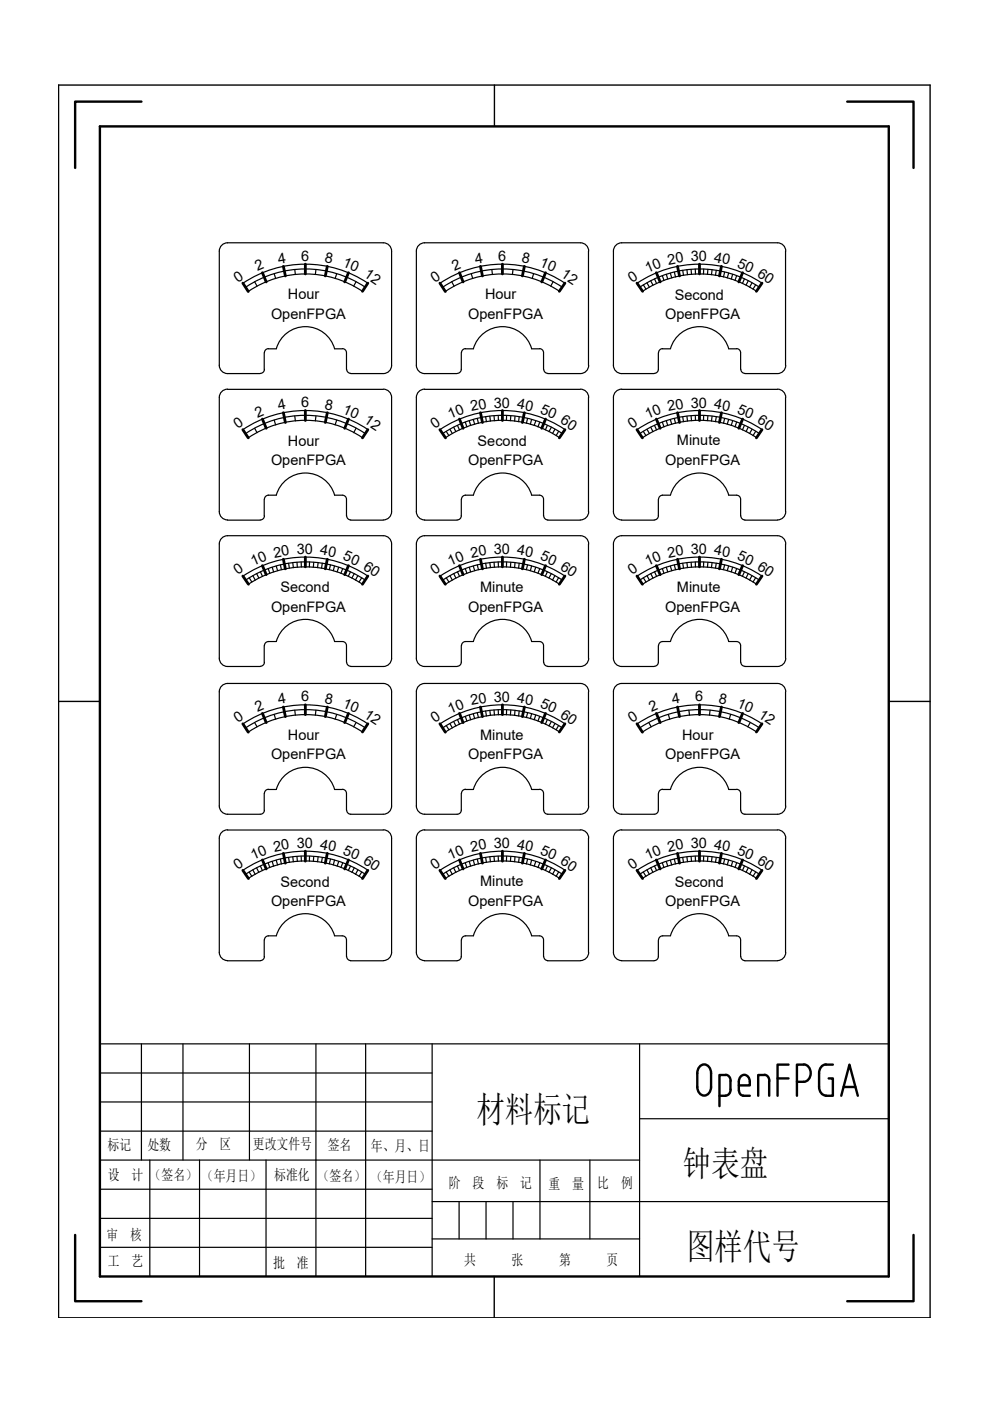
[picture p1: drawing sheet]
<svg xmlns="http://www.w3.org/2000/svg" width="210mm" height="297mm" viewBox="0 0 210 297" stroke-linecap="round" stroke-linejoin="round" font-family="sans-serif">
<!-- layer: 0 -->
<g fill="none" stroke="#000" stroke-width=".25">
<path d="M46.5 53.2a1.76 1.76 0 0 1 1.7-1.7h33.1a1.76 1.76 0 0 1 1.7 1.7M46.5 53.3v24.2M54 59.7l.5 1M58.1 58l.3 1M62.5 57.2l.1 1M64.7 56v2.1M67 57.2l-.1 1M71.4 58l-.4 1.1M75.5 59.7l-.5 1M83 53.3v24.2M88.3 53.3v24.2M90 51.5h33"/>
<path d="M90 51.5a1.76 1.76 0 0 0-1.7 1.7M95.8 59.7l.5 1M99.9 58l.3 1M104.3 57.2l.1 1M106.5 56v2.1M108.8 57.2l-.2 1M113.1 58l-.3 1.1M117.3 59.7l-.5 1M123.1 51.5a1.76 1.76 0 0 1 1.7 1.7M124.8 53.3v24.2M130.1 53.3v24.2M131.8 51.5h33"/>
<path d="M131.8 51.5a1.76 1.76 0 0 0-1.7 1.7M137.2 60l.5 .9M138 59.6l.4 .9M138.8 59.1l.4 1M140.4 58.5l.4 .9M141.3 58.2l.3 1M142.1 57.9l.3 1M143 57.7l.2 1M144.8 57.3l.1 1.1M145.6 57.2l.2 1.1M146.5 57.1l.1 1.1M147.4 57.1l.1 1"/>
<path d="M148.3 56v2.1M149.2 57.1v1M150.1 57.1l-.1 1.1M151 57.2l-.2 1.1M151.9 57.3l-.2 1.1M153.6 57.7l-.2 1M154.5 57.9l-.3 1M155.3 58.2l-.3 1M156.2 58.5l-.4 .9M157.8 59.1l-.4 1M158.6 59.6l-.4 .9M159.4 60l-.5 .9"/>
<path d="M164.8 51.5a1.76 1.76 0 0 1 1.8 1.7M166.6 53.3v24.2M46.5 77.4a1.76 1.76 0 0 0 1.8 1.8h6.9M51.5 60l1.2 1.8a21.7 21.7 0 0 1 24.1 0M51.5 60a23.7 23.7 0 0 1 26.5 0M56 74.8v3.5M56.1 78.3a.87 .87 0 0 1-.9 .9M56.9 74h1.7M56.9 73.9a.87 .87 0 0 0-.8 .9M58.6 73.9a6.4 6.4 0 0 1 6.2-4.6 6.4 6.4 0 0 1 6.1 4.6l1.7 .1M72.6 73.9a.87 .87 0 0 1 .9 .9v3.5M73.5 78.3a.87 .87 0 0 0 .9 .9"/>
<path d="M77.4 60.9a22.7 22.7 0 0 0-25.3 0M83 77.4a1.76 1.76 0 0 1-1.7 1.8h-6.9M88.3 77.4a1.76 1.76 0 0 0 1.7 1.8M90 79.2h6.9M93.3 60l1.1 1.8a21.7 21.7 0 0 1 24.2 0M93.3 60a23.7 23.7 0 0 1 26.5 0M97.8 78.3a.87 .87 0 0 1-.9 .9M97.8 74.8v3.5M98.7 73.9a.87 .87 0 0 0-.9 .9M112.7 74h1.7M112.7 73.9a6.4 6.4 0 0 0-6.2-4.6 6.4 6.4 0 0 0-6.1 4.6l-1.7 .1M114.4 73.9a.87 .87 0 0 1 .8 .9v3.5"/>
<path d="M115.3 78.3a.87 .87 0 0 0 .9 .9M116.1 79.2h6.9M119.2 60.9a22.7 22.7 0 0 0-25.3 0M124.8 77.4a1.76 1.76 0 0 1-1.7 1.8M130.1 77.4a1.76 1.76 0 0 0 1.7 1.8M131.8 79.2h6.9M135.1 60a23.7 23.7 0 0 1 26.5 0M135.7 60.9a22.7 22.7 0 0 1 25.3 0M136.3 61.8a21.7 21.7 0 0 1 24.1 0M136.4 60.4l.6 .9M139.6 78.3a.87 .87 0 0 1-.9 .9M139.6 74.8v3.5"/>
<path d="M140.5 74h1.6M140.5 73.9a.87 .87 0 0 0-.9 .9M142.2 73.9a6.4 6.4 0 0 1 6.1-4.6 6.4 6.4 0 0 1 6.2 4.6l1.6 .1M156.2 73.9a.87 .87 0 0 1 .8 .9v3.5M157.1 78.3a.87 .87 0 0 0 .8 .9M157.9 79.2h6.9M160.2 60.4l-.5 .9M166.6 77.4a1.76 1.76 0 0 1-1.8 1.8M51.5 91.1l1.2 1.7a21.7 21.7 0 0 1 24.1 0M51.5 91.1a23.7 23.7 0 0 1 26.5 0M54 90.8l.5 .9M58.1 89.1l.3 1"/>
<path d="M62.5 88.2l.1 1M64.7 87v2.2M67 88.2l-.1 1M71.4 89.1l-.4 1M75.5 90.8l-.5 .9M77.4 91.9a22.7 22.7 0 0 0-25.3 0M90 82.6h33M90 82.5a1.76 1.76 0 0 0-1.7 1.8v24.2a1.76 1.76 0 0 0 1.7 1.7M93.3 91.1a23.7 23.7 0 0 1 26.5 0M93.9 91.9a22.7 22.7 0 0 1 25.3 0M94.5 92.8a21.7 21.7 0 0 1 24.1 0M94.6 91.5l.6 .9"/>
<path d="M95.4 91l.5 .9M96.2 90.6l.5 .9M97 90.2l.4 .9M98.7 89.5l.3 1M99.5 89.2l.3 1M100.3 88.9l.3 1.1M101.2 88.7l.2 1M103 88.4l.1 1M103.9 88.3l.1 1M104.7 88.2l.1 1M105.6 88.1l.1 1.1M106.5 87v2.2"/>
<path d="M107.4 88.1v1.1M108.3 88.2l-.1 1M109.2 88.3l-.1 1M110.1 88.4l-.1 1M111.9 88.7l-.3 1M112.7 88.9l-.2 1.1M113.6 89.2l-.3 1M114.4 89.5l-.3 1M116 90.2l-.4 .9M116.9 90.6l-.5 .9M117.7 91l-.5 .9M118.4 91.5l-.5 .9"/>
<path d="M123.1 82.5a1.76 1.76 0 0 1 1.7 1.8M124.8 84.3v24.2M131.8 82.6h33M131.8 82.5a1.76 1.76 0 0 0-1.7 1.8v24.2a1.76 1.76 0 0 0 1.7 1.7M135.1 91.1l1.1 1.7a21.7 21.7 0 0 1 24.2 0M135.1 91.1a23.7 23.7 0 0 1 26.5 0M136.4 91.5l.6 .9M137.2 91l.5 .9M138 90.6l.4 .9M138.8 90.2l.4 .9M140.4 89.5l.4 1M141.3 89.2l.3 1"/>
<path d="M142.1 88.9l.3 1.1M143 88.7l.2 1M144.8 88.4l.1 1M145.6 88.3l.2 1M146.5 88.2l.1 1M147.4 88.1l.1 1.1M148.3 87v2.2M149.2 88.1v1.1M150.1 88.2l-.1 1M151 88.3l-.2 1M151.9 88.4l-.2 1M153.6 88.7l-.2 1"/>
<path d="M154.5 88.9l-.3 1.1M155.3 89.2l-.3 1M156.2 89.5l-.4 1M157.8 90.2l-.4 .9M158.6 90.6l-.4 .9M159.4 91l-.5 .9M160.2 91.5l-.5 .9M161 91.9a22.7 22.7 0 0 0-25.3 0M164.8 82.5a1.76 1.76 0 0 1 1.8 1.8M166.6 84.3v24.2M56 105.9v3.5M56.1 109.4a.94 .94 0 0 1-.9 .9l-6.9-.1a1.76 1.76 0 0 1-1.8-1.7v-24.2a1.69 1.69 0 0 1 1.7-1.7l33.1-.1a1.76 1.76 0 0 1 1.7 1.8v24.2a1.83 1.83 0 0 1-1.7 1.8l-6.9-.1a.87 .87 0 0 1-.9-.8"/>
<path d="M58.6 105a6.4 6.4 0 0 1 6.2-4.7 6.4 6.4 0 0 1 6.1 4.7M58.6 105h-1.7a.87 .87 0 0 0-.8 .9M59.5 119.8l.2 1M61.2 119.4l.2 1M62.1 119.3l.1 1.1M63 119.2v1.1M63.9 119.2v1M64.7 118.1v2.1M65.6 119.2v1M66.5 119.2l-.1 1.1M67.5 119.3l-.2 1.1M68.3 119.4l-.1 1"/>
<path d="M70.1 119.8l-.3 1M70.9 105h1.7M72.6 105a.87 .87 0 0 1 .9 .9v3.5M90 113.6h33M90 110.3h6.9M90 113.6a1.76 1.76 0 0 0-1.7 1.7v24.3a1.76 1.76 0 0 0 1.7 1.7M97.8 109.4a.87 .87 0 0 1-.9 .8M97.8 105.9v3.5M100.4 105a6.4 6.4 0 0 1 6.1-4.7 6.4 6.4 0 0 1 6.2 4.7M100.4 105h-1.7a.87 .87 0 0 0-.9 .9M101.2 119.8l.2 1M103 119.4l.1 1"/>
<path d="M103.9 119.3l.1 1.1M104.7 119.2l.1 1.1M105.6 119.2l.1 1M106.5 118.1v2.1M107.4 119.2v1M108.3 119.2l-.1 1.1M109.2 119.3l-.1 1.1M110.1 119.4l-.1 1M111.9 119.8l-.3 1M112.7 105h1.7M114.4 105a.87 .87 0 0 1 .8 .9v3.5M115.3 109.4a.87 .87 0 0 0 .9 .8l6.8 .1"/>
<path d="M123.1 113.6a1.76 1.76 0 0 1 1.7 1.7M124.8 115.4v24.2M124.8 108.5a1.76 1.76 0 0 1-1.7 1.7M131.8 113.6h33M131.8 113.6a1.76 1.76 0 0 0-1.7 1.7v24.3a1.76 1.76 0 0 0 1.7 1.7M139.6 109.4a.87 .87 0 0 1-.9 .8l-6.9 .1M139.6 105.9v3.5M140.5 105h1.6M140.5 105a.87 .87 0 0 0-.9 .9M142.2 105a6.4 6.4 0 0 1 6.1-4.7 6.4 6.4 0 0 1 6.2 4.7M143 119.8l.2 1M144.8 119.4l.1 1"/>
<path d="M145.6 119.3l.2 1.1M146.5 119.2l.1 1.1M147.4 119.2l.1 1M148.3 118.1v2.1M149.2 119.2v1M150.1 119.2l-.1 1.1M151 119.3l-.2 1.1M151.9 119.4l-.2 1M153.6 119.8l-.2 1M154.5 105h1.7a.87 .87 0 0 1 .8 .9v3.5M157.1 109.4a.87 .87 0 0 0 .8 .8M157.9 110.3h6.9"/>
<path d="M164.8 113.6a1.76 1.76 0 0 1 1.8 1.7M166.6 115.4v24.2M166.6 108.5a1.76 1.76 0 0 1-1.8 1.7M51.5 122.1a23.7 23.7 0 0 1 26.5 0M52.1 123a22.7 22.7 0 0 1 25.3 0M52.7 123.9a21.7 21.7 0 0 1 24.1 0M52.8 122.5l.6 .9M53.6 122l.5 1M54.4 121.6l.5 1M55.2 121.2l.4 1M56 136.9v3.5M56.9 120.6l.3 .9"/>
<path d="M57.7 120.3l.3 .9M58.6 120l.3 1M58.6 136a6.4 6.4 0 0 1 6.2-4.7 6.4 6.4 0 0 1 6.1 4.7h1.7M58.6 136h-1.7a.87 .87 0 0 0-.8 .9M70.9 120l-.2 1M71.8 120.3l-.3 .9M72.6 136a.87 .87 0 0 1 .9 .9M72.7 120.6l-.4 .9M73.5 136.9v3.5M74.3 121.2l-.5 1M75.1 121.6l-.5 1M75.9 122l-.5 1"/>
<path d="M76.7 122.5l-.6 .9M94.6 122.5l.6 .9M95.4 122l.5 1M96.2 121.6l.5 1M97 121.2l.4 1M97.8 136.9v3.5a.87 .87 0 0 1-.9 .9M98.7 120.6l.3 .9M99.5 120.3l.3 .9M100.3 120l.3 1M112.7 136h1.7M112.7 120l-.2 1M112.7 136a6.4 6.4 0 0 0-6.2-4.7 6.4 6.4 0 0 0-6.1 4.7h-1.7a.87 .87 0 0 0-.9 .9"/>
<path d="M113.6 120.3l-.3 .9M114.4 136a.87 .87 0 0 1 .8 .9M114.4 120.6l-.3 .9M115.2 136.9v3.5M116 121.2l-.4 1M116.9 121.6l-.5 1M117.7 122l-.5 1M118.4 122.5l-.5 .9M119.2 123a22.7 22.7 0 0 0-25.3 0M119.8 122.1a23.8 23.8 0 0 0-26.5 0l1.1 1.8a21.7 21.7 0 0 1 24.2 0M124.8 139.6a1.76 1.76 0 0 1-1.7 1.7M135.1 122.1l1.1 1.8a21.7 21.7 0 0 1 24.2 0"/>
<path d="M135.1 122.1a23.7 23.7 0 0 1 26.5 0M136.4 122.5l.6 .9M137.2 122l.5 1M138 121.6l.4 1M138.8 121.2l.4 1M139.6 136.9v3.5a.87 .87 0 0 1-.9 .9M140.4 120.6l.4 .9M140.5 136h1.6M140.5 136a.87 .87 0 0 0-.9 .9M141.3 120.3l.3 .9M142.1 120l.3 1M142.2 136a6.4 6.4 0 0 1 6.1-4.7 6.4 6.4 0 0 1 6.2 4.7h1.6a.87 .87 0 0 1 .9 .9"/>
<path d="M154.5 120l-.3 1M155.3 120.3l-.3 .9M156.2 120.6l-.4 .9M157 136.9v3.5M157.8 121.2l-.4 1M158.6 121.6l-.4 1M159.4 122l-.5 1M160.2 122.5l-.5 .9M161 123a22.7 22.7 0 0 0-25.3 0M166.6 139.6a1.76 1.76 0 0 1-1.8 1.7M51.5 153.5l1.2 1.7a21.7 21.7 0 0 1 24.1 0M51.5 153.5a23.7 23.7 0 0 1 26.5 0"/>
<path d="M54 153.2l.5 .9M55.2 141.3h-6.9a1.76 1.76 0 0 1-1.8-1.7v-24.3a1.76 1.76 0 0 1 1.7-1.7h33.1a1.76 1.76 0 0 1 1.7 1.8v24.2a1.76 1.76 0 0 1-1.7 1.7h-6.9M56.1 140.4a.87 .87 0 0 1-.9 .9M58.1 151.5l.3 1M62.5 150.6l.1 1M64.7 149.4v2.1M67 150.6l-.1 1M71.4 151.5l-.4 1M73.5 140.4a.87 .87 0 0 0 .9 .9M75.5 153.2l-.5 .9M77.4 154.3a22.7 22.7 0 0 0-25.3 0M90 144.9h33"/>
<path d="M90 141.3h6.9M90 144.9a1.76 1.76 0 0 0-1.7 1.8v24.2a1.76 1.76 0 0 0 1.7 1.7M94.6 153.8l.6 .9M95.4 153.4l.5 .9M96.2 153l.5 .9M97 152.6l.4 .9M98.7 151.9l.3 1M99.5 151.6l.3 1M100.3 151.3l.3 1.1M101.2 151.1l.2 1M103 150.7l.1 1.1M103.9 150.6l.1 1.1"/>
<path d="M104.7 150.5l.1 1.1M105.6 150.5l.1 1.1M106.5 149.4v2.1M107.4 150.5v1.1M108.3 150.5l-.1 1.1M109.2 150.6l-.1 1.1M110.1 150.7l-.1 1.1M111.9 151.1l-.3 1M112.7 151.3l-.2 1.1M113.6 151.6l-.3 1M114.4 151.9l-.3 1M115.3 140.4a.87 .87 0 0 0 .9 .9"/>
<path d="M116 152.6l-.4 .9M116.1 141.3h6.9M116.9 153l-.5 .9M117.7 153.4l-.5 .9M118.4 153.8l-.5 .9M119.2 154.3a22.7 22.7 0 0 0-25.3 0M119.8 153.5a23.8 23.8 0 0 0-26.5 0l1.1 1.7a21.7 21.7 0 0 1 24.2 0M123.1 144.9a1.76 1.76 0 0 1 1.7 1.8M124.8 146.7v24.2M131.8 144.9h33M131.8 141.3h6.9M131.8 144.9a1.76 1.76 0 0 0-1.7 1.8v24.2a1.76 1.76 0 0 0 1.7 1.7"/>
<path d="M135.1 153.5l1.1 1.7a21.7 21.7 0 0 1 24.2 0M135.1 153.5a23.7 23.7 0 0 1 26.5 0M137.6 153.2l.5 .9M141.7 151.5l.3 1M146.1 150.6l.1 1M148.3 149.4v2.1M150.6 150.6l-.2 1M154.9 151.5l-.3 1M157.1 140.4a.87 .87 0 0 0 .8 .9M157.9 141.3h6.9M159.1 153.2l-.5 .9M161 154.3a22.7 22.7 0 0 0-25.3 0"/>
<path d="M164.8 144.9a1.76 1.76 0 0 1 1.8 1.8M166.6 146.7v24.2M46.5 177.7v24.2M48.2 176h33.1M48.3 175.9a1.76 1.76 0 0 0-1.8 1.8M56 168.2v3.6M56.1 171.8a.87 .87 0 0 1-.9 .8h-6.9a1.76 1.76 0 0 1-1.8-1.7v-24.2a1.76 1.76 0 0 1 1.7-1.8h33.1a1.76 1.76 0 0 1 1.7 1.8v24.2a1.76 1.76 0 0 1-1.7 1.7h-6.9a.87 .87 0 0 1-.9-.8M56.9 167.4h1.7M56.9 167.3a.87 .87 0 0 0-.8 .9M58.6 167.4a6.4 6.4 0 0 1 6.2-4.7 6.4 6.4 0 0 1 6.1 4.7M70.9 167.4h1.7M72.6 167.3a.87 .87 0 0 1 .9 .9"/>
<path d="M73.5 168.2v3.6M81.3 175.9a1.76 1.76 0 0 1 1.7 1.8M83 177.7v24.2M88.3 177.7v24.2M90 176h33M90 172.6h6.9M90 175.9a1.76 1.76 0 0 0-1.7 1.8M97.8 168.2v3.6a.87 .87 0 0 1-.9 .8M98.7 167.4h1.7M98.7 167.3a.87 .87 0 0 0-.9 .9M100.4 167.4a6.4 6.4 0 0 1 6.1-4.7 6.4 6.4 0 0 1 6.2 4.7M112.7 167.4h1.7"/>
<path d="M114.4 167.3a.87 .87 0 0 1 .8 .9M115.2 168.2v3.6M115.3 171.8a.87 .87 0 0 0 .9 .8h6.8M123.1 175.9a1.76 1.76 0 0 1 1.7 1.8M124.8 177.7v24.2M124.8 170.9a1.76 1.76 0 0 1-1.7 1.7M130.1 177.7v24.2M131.8 176h33M131.8 175.9a1.76 1.76 0 0 0-1.7 1.8M139.6 168.2v3.6a.87 .87 0 0 1-.9 .8h-6.9M140.5 167.4h1.6M140.5 167.3a.87 .87 0 0 0-.9 .9"/>
<path d="M142.2 167.4a6.4 6.4 0 0 1 6.1-4.7 6.4 6.4 0 0 1 6.2 4.7M154.5 167.4h1.6M156.2 167.3a.87 .87 0 0 1 .8 .9M157 168.2v3.6M157.1 171.8a.87 .87 0 0 0 .8 .8M157.9 172.6h6.9M164.8 175.9a1.76 1.76 0 0 1 1.8 1.8M166.6 177.7v24.2M166.6 170.9a1.76 1.76 0 0 1-1.8 1.7M51.5 184.5a23.7 23.7 0 0 1 26.5 0M52.1 185.3a22.7 22.7 0 0 1 25.3 0M52.7 186.2a21.7 21.7 0 0 1 24.1 0"/>
<path d="M52.8 184.9l.6 .9M53.6 184.4l.5 1M54.4 184l.5 1M55.2 183.6l.4 1M56 199.3v3.5M56.9 183l.3 .9M57.7 182.7l.3 .9M58.6 182.4l.3 1M58.6 198.4a6.4 6.4 0 0 1 6.2-4.7 6.4 6.4 0 0 1 6.1 4.7h1.7M58.6 198.4h-1.7a.87 .87 0 0 0-.8 .9M59.5 182.2l.2 1M61.2 181.8l.2 1"/>
<path d="M62.1 181.7l.1 1M63 181.6v1M63.9 181.6v1M64.7 180.5v2.1M65.6 181.6v1M66.5 181.6l-.1 1M67.5 181.7l-.2 1M68.3 181.8l-.1 1M70.1 182.2l-.3 1M70.9 182.4l-.2 1M71.8 182.7l-.3 .9M72.6 198.4a.87 .87 0 0 1 .9 .9v3.5"/>
<path d="M72.7 183l-.4 .9M74.3 183.6l-.5 1M75.1 184l-.5 1M75.9 184.4l-.5 1M76.7 184.9l-.6 .9M94.6 184.9l.6 .9M95.4 184.4l.5 1M96.2 184l.5 1M97 183.6l.4 1M97.8 199.3v3.5a.87 .87 0 0 1-.9 .9M98.7 183l.3 .9M99.5 182.7l.3 .9"/>
<path d="M100.3 182.4l.3 1M101.2 182.2l.2 1M103 181.8l.1 1M103.9 181.7l.1 1M104.7 181.6l.1 1M105.6 181.6l.1 1M106.5 180.5v2.1M107.4 181.6v1M108.3 181.6l-.1 1M109.2 181.7l-.1 1M110.1 181.8l-.1 1M111.9 182.2l-.3 1"/>
<path d="M112.7 198.4h1.7M112.7 182.4l-.2 1M112.7 198.4a6.4 6.4 0 0 0-6.2-4.7 6.4 6.4 0 0 0-6.1 4.7h-1.7a.87 .87 0 0 0-.9 .9M113.6 182.7l-.3 .9M114.4 198.4a.87 .87 0 0 1 .8 .9v3.5M114.4 183l-.3 .9M116 183.6l-.4 1M116.9 184l-.5 1M117.7 184.4l-.5 1M118.4 184.9l-.5 .9M119.2 185.3a22.7 22.7 0 0 0-25.3 .1M119.8 184.5a23.7 23.7 0 0 0-26.5 0l1.1 1.7a21.7 21.7 0 0 1 24.2 0"/>
<path d="M135.1 184.5a23.7 23.7 0 0 1 26.5 0M135.7 185.3a22.7 22.7 0 0 1 25.3 0M136.3 186.2a21.7 21.7 0 0 1 24.1 0M136.4 184.9l.6 .9M137.2 184.4l.5 1M138 184l.4 1M138.8 183.6l.4 1M139.6 199.3v3.5a.87 .87 0 0 1-.9 .9M140.4 183l.4 .9M140.5 198.4h1.6M140.5 198.4a.87 .87 0 0 0-.9 .9M141.3 182.7l.3 .9"/>
<path d="M142.1 182.4l.3 1M142.2 198.4a6.4 6.4 0 0 1 6.1-4.7 6.4 6.4 0 0 1 6.2 4.7h1.6a.87 .87 0 0 1 .9 .9v3.5M143 182.2l.2 1M144.8 181.8l.1 1M145.6 181.7l.2 1M146.5 181.6l.1 1M147.4 181.6l.1 1M148.3 180.5v2.1M149.2 181.6v1M150.1 181.6l-.1 1M151 181.7l-.2 1M151.9 181.8l-.2 1"/>
<path d="M153.6 182.2l-.2 1M154.5 182.4l-.3 1M155.3 182.7l-.3 .9M156.2 183l-.4 .9M157.8 183.6l-.4 1M158.6 184l-.4 1M159.4 184.4l-.5 1M160.2 184.9l-.5 .9M46.5 201.9a1.76 1.76 0 0 0 1.8 1.8M48.2 203.7h7M56.1 202.8a.87 .87 0 0 1-.9 .9M73.5 202.8a.87 .87 0 0 0 .9 .9"/>
<path d="M74.4 203.7h6.9M83 201.9a1.76 1.76 0 0 1-1.7 1.8M88.3 201.9a1.76 1.76 0 0 0 1.7 1.8M90 203.7h6.9M115.3 202.8a.87 .87 0 0 0 .9 .9M116.1 203.7h6.9M124.8 201.9a1.76 1.76 0 0 1-1.7 1.8M130.1 201.9a1.76 1.76 0 0 0 1.7 1.8M131.8 203.7h6.9M157.1 202.8a.87 .87 0 0 0 .8 .9M157.9 203.7h6.9M166.6 201.9a1.76 1.76 0 0 1-1.8 1.8"/>
<path d="M21.2 227.5h70.4M21.2 233.6h70.4M21.2 239.8h70.4M30 221.3v24.7M38.8 221.3v24.7M52.9 221.3v24.7M67 221.3v49.3M77.5 221.3v49.3M91.6 221.3v49.3M135.6 221.3v49.3M135.6 237.2h52.8M188.4 221.3h-167.2v49.3"/>
<path d="M21.2 246h114.4M21.2 252.1h70.4M21.2 258.3h70.4M31.8 246v24.6M42.3 246v24.6M56.4 246v24.6M91.6 254.8h96.8M97.3 254.8v7.9M103.1 254.8v7.9M108.8 254.8v7.9M114.5 246v16.7M125.1 246v16.7"/>
<path d="M21.2 264.5h70.4M91.6 262.7h44"/>
</g>
<g fill="none" stroke="#000" stroke-width=".59">
<path d="M55.6 57.8l.8 2M60.1 56.5l.4 2M64.7 56v2.1M69.4 56.5l-.4 2M73.9 57.8l-.8 2M97.4 57.8l.8 2M101.9 56.5l.4 2M106.5 56v2.1M111.2 56.5l-.4 2M115.7 57.8l-.8 2M139.2 57.8l.8 2M143.7 56.5l.4 2"/>
<path d="M148.3 56v2.1M153 56.5l-.5 2M157.5 57.8l-.9 2M51.5 60l1.1 1.8M78 60l-1.2 1.8M93.3 60l1.1 1.8M119.8 60l-1.2 1.8M135.1 60l1.1 1.8M161.6 60l-1.2 1.8M51.5 91.1l1.1 1.7M55.6 88.9l.8 1.9M60.1 87.5l.4 2.1"/>
<path d="M64.7 87v2.2M69.4 87.5l-.4 2.1M73.9 88.9l-.8 1.9M78 91.1l-1.2 1.7M93.3 91.1l1.2 1.7M97.4 88.9l.8 1.9M101.9 87.5l.4 2.1M106.5 87v2.2M111.2 87.5l-.4 2.1M115.7 88.9l-.8 1.9M119.8 91.1l-1.2 1.7M135.1 91.1l1.1 1.7"/>
<path d="M139.2 88.9l.8 1.9M143.7 87.5l.4 2.1M148.3 87v2.2M153 87.5l-.5 2.1M157.5 88.9l-.9 1.9M161.6 91.1l-1.2 1.7M55.6 119.9l.8 1.9M60.1 118.6l.4 2M64.7 118.1v2.1M69.4 118.6l-.4 2M73.9 119.9l-.8 1.9M97.4 119.9l.8 1.9"/>
<path d="M101.9 118.6l.4 2M106.5 118.1v2.1M111.2 118.6l-.4 2M115.7 119.9l-.8 1.9M139.2 119.9l.8 1.9M143.7 118.6l.4 2M148.3 118.1v2.1M153 118.6l-.5 2M157.5 119.9l-.9 1.9M51.5 122.1l1.2 1.8M78 122.1l-1.2 1.8M93.3 122.1l1.1 1.8"/>
<path d="M119.8 122.1l-1.2 1.8M135.1 122.1l1.1 1.8M161.6 122.1l-1.2 1.8M51.5 153.5l1.1 1.7M55.6 151.3l.8 1.9M60.1 149.9l.4 2M64.7 149.4v2.1M69.4 149.9l-.4 2M73.9 151.3l-.8 1.9M78 153.5l-1.2 1.7M93.3 153.5l1.1 1.7M97.4 151.3l.8 1.9"/>
<path d="M101.9 149.9l.4 2M106.5 149.4v2.1M111.2 149.9l-.4 2M115.7 151.3l-.8 1.9M119.8 153.5l-1.2 1.7M135.1 153.5l1.1 1.7M139.2 151.3l.8 1.9M143.7 149.9l.4 2M148.3 149.4v2.1M153 149.9l-.5 2M157.5 151.3l-.9 1.9M161.6 153.5l-1.2 1.7"/>
<path d="M51.5 184.5l1.2 1.8M55.6 182.3l.8 1.9M60.1 180.9l.4 2.1M64.7 180.5v2.1M69.4 180.9l-.4 2.1M73.9 182.3l-.8 1.9M78 184.5l-1.2 1.8M93.3 184.5l1.1 1.8M97.4 182.3l.8 1.9M101.9 180.9l.4 2.1M106.5 180.5v2.1M111.2 180.9l-.4 2.1"/>
<path d="M115.7 182.3l-.8 1.9M119.8 184.5l-1.2 1.8M135.1 184.5l1.1 1.8M139.2 182.3l.8 1.9M143.7 180.9l.4 2.1M148.3 180.5v2.1M153 180.9l-.5 2.1M157.5 182.3l-.9 1.9M161.6 184.5l-1.2 1.8"/>
</g>
<path d="M12.4 18h184.8v261.4h-184.8zM104.8 18v8.8M12.4 148.7h8.8M188.4 148.7h8.8M104.8 270.6v8.8" fill="none" stroke="#000" stroke-width=".3"/>
<g fill="none" stroke="#000" stroke-width=".51">
<path d="M21.2 26.8h167.2v243.8h-167.2zM30 21.5h-14.1v14.1M179.6 21.5h14.1v14.1M147.8 227.5v3M147.8 227.5a1.46 1.46 0 0 1 .8-1.6 1.46 1.46 0 0 1 1.7 .3l.5 1.3M147.8 230.4a1.46 1.46 0 0 0 .8 1.6 1.46 1.46 0 0 0 1.7-.3l.5-1.3M150.8 227.5v3M152.5 232.3h1.4M153.9 227.9h-1.4v6.6M153.9 227.9a1.16 1.16 0 0 1 1 1.3M154.9 229.2v1.8M154.9 231a1.21 1.21 0 0 1-1 1.3"/>
<path d="M156.6 230.1h2.4a1.97 1.97 0 0 0-.8-2.1 1.23 1.23 0 0 0-1.6 1.3v1.9M156.7 231.2a.99 .99 0 0 0 .9 1.1M157.5 232.3h1.5M162.1 227.9h-1.3v4.4M162.1 227.9a1.16 1.16 0 0 1 1 1.3v3.1M164.9 228.6h2.3M167.2 225.7h-2.3v6.6M169 229.4h1.4a1.93 1.93 0 0 0 1.5-1.7 1.93 1.93 0 0 0-1.1-2h-1.8v6.6M173.7 230.4a1.68 1.68 0 0 0 1.4 1.9M173.7 227.5v3M175.7 228.6h.9v3.7h-1.5M176.6 225.7h-1.5a1.68 1.68 0 0 0-1.4 1.8"/>
<path d="M178.4 232.3l1.7-6.6 1.8 6.6M178.9 230.5h2.5M15.9 261.8v14.1h14.1M193.7 261.8v14.1h-14.1"/>
</g>
<g font-size="7.6">
<text x="101" y="237.8">材料标记</text>
<text x="144.8" y="249.3">钟表盘</text>
<text x="145.5" y="266.8">图样代号</text>
</g>
<g font-size="3.1">
<text x="50.4" y="59.9" transform="rotate(-34 50.4 59.9)">0</text>
<text x="54.6" y="57.5" transform="rotate(-23 54.6 57.5)">2</text>
<text x="59.1" y="55.9" transform="rotate(-10 59.1 55.9)">4</text>
<text x="63.9" y="55.2">6</text>
<text x="68.7" y="55.6" transform="rotate(11 68.7 55.6)">8</text>
<text x="72.5" y="56.4" transform="rotate(23 72.5 56.4)">10</text>
<text x="77" y="58.5" transform="rotate(34 77 58.5)">12</text>
<text x="92.2" y="59.9" transform="rotate(-34 92.2 59.9)">0</text>
<text x="96.4" y="57.5" transform="rotate(-23 96.4 57.5)">2</text>
<text x="100.9" y="55.9" transform="rotate(-10 100.9 55.9)">4</text>
<text x="105.6" y="55.2">6</text>
<text x="110.5" y="55.6" transform="rotate(11 110.5 55.6)">8</text>
<text x="114.3" y="56.4" transform="rotate(23 114.3 56.4)">10</text>
<text x="118.8" y="58.5" transform="rotate(34 118.8 58.5)">12</text>
<text x="134" y="59.9" transform="rotate(-34 134 59.9)">0</text>
<text x="137.3" y="57.9" transform="rotate(-22 137.3 57.9)">10</text>
<text x="141.7" y="56.1" transform="rotate(-11 141.7 56.1)">20</text>
<text x="146.5" y="55.3">30</text>
<text x="151.3" y="55.5" transform="rotate(11 151.3 55.5)">40</text>
<text x="156.1" y="56.5" transform="rotate(23 156.1 56.5)">50</text>
<text x="160.4" y="58.5" transform="rotate(34 160.4 58.5)">60</text>
<text x="61.1" y="63.5">Hour</text>
<text x="102.8" y="63.5">Hour</text>
<text x="143.1" y="63.5">Second</text>
<text x="57.5" y="67.6">OpenFPGA</text>
<text x="99.2" y="67.6">OpenFPGA</text>
<text x="141" y="67.6">OpenFPGA</text>
<text x="54.6" y="88.5" transform="rotate(-23 54.6 88.5)">2</text>
<text x="59.1" y="87" transform="rotate(-11 59.1 87)">4</text>
<text x="63.9" y="86.3">6</text>
<text x="68.7" y="86.6" transform="rotate(11 68.7 86.6)">8</text>
<text x="72.5" y="87.5" transform="rotate(23 72.5 87.5)">10</text>
<text x="77" y="89.6" transform="rotate(34 77 89.6)">12</text>
<text x="95.5" y="88.9" transform="rotate(-22 95.5 88.9)">10</text>
<text x="100" y="87.2" transform="rotate(-11 100 87.2)">20</text>
<text x="104.7" y="86.4">30</text>
<text x="109.5" y="86.5" transform="rotate(11 109.5 86.5)">40</text>
<text x="114.4" y="87.5" transform="rotate(23 114.4 87.5)">50</text>
<text x="118.6" y="89.5" transform="rotate(34 118.6 89.5)">60</text>
<text x="137.3" y="88.9" transform="rotate(-22 137.3 88.9)">10</text>
<text x="141.7" y="87.2" transform="rotate(-11 141.7 87.2)">20</text>
<text x="146.5" y="86.4">30</text>
<text x="151.3" y="86.5" transform="rotate(11 151.3 86.5)">40</text>
<text x="156.1" y="87.5" transform="rotate(23 156.1 87.5)">50</text>
<text x="160.4" y="89.5" transform="rotate(34 160.4 89.5)">60</text>
<text x="50.4" y="91" transform="rotate(-35 50.4 91)">0</text>
<text x="61.1" y="94.5">Hour</text>
<text x="92.2" y="91" transform="rotate(-35 92.2 91)">0</text>
<text x="101.3" y="94.6">Second</text>
<text x="134" y="91" transform="rotate(-35 134 91)">0</text>
<text x="143.5" y="94.4">Minute</text>
<text x="57.5" y="98.6">OpenFPGA</text>
<text x="99.2" y="98.6">OpenFPGA</text>
<text x="141" y="98.6">OpenFPGA</text>
<text x="53.7" y="120" transform="rotate(-23 53.7 120)">10</text>
<text x="58.2" y="118.2" transform="rotate(-11 58.2 118.2)">20</text>
<text x="62.9" y="117.4">30</text>
<text x="67.7" y="117.5" transform="rotate(11 67.7 117.5)">40</text>
<text x="72.6" y="118.6" transform="rotate(23 72.6 118.6)">50</text>
<text x="95.5" y="120" transform="rotate(-23 95.5 120)">10</text>
<text x="100" y="118.2" transform="rotate(-11 100 118.2)">20</text>
<text x="104.7" y="117.4">30</text>
<text x="109.5" y="117.5" transform="rotate(11 109.5 117.5)">40</text>
<text x="114.4" y="118.6" transform="rotate(23 114.4 118.6)">50</text>
<text x="137.3" y="120" transform="rotate(-23 137.3 120)">10</text>
<text x="141.7" y="118.2" transform="rotate(-11 141.7 118.2)">20</text>
<text x="146.5" y="117.4">30</text>
<text x="151.3" y="117.5" transform="rotate(11 151.3 117.5)">40</text>
<text x="156.1" y="118.6" transform="rotate(23 156.1 118.6)">50</text>
<text x="50.4" y="122" transform="rotate(-35 50.4 122)">0</text>
<text x="59.5" y="125.6">Second</text>
<text x="76.8" y="120.6" transform="rotate(34 76.8 120.6)">60</text>
<text x="92.2" y="122" transform="rotate(-35 92.2 122)">0</text>
<text x="101.8" y="125.5">Minute</text>
<text x="118.6" y="120.6" transform="rotate(34 118.6 120.6)">60</text>
<text x="134" y="122" transform="rotate(-35 134 122)">0</text>
<text x="143.5" y="125.5">Minute</text>
<text x="160.4" y="120.6" transform="rotate(34 160.4 120.6)">60</text>
<text x="57.5" y="129.7">OpenFPGA</text>
<text x="99.2" y="129.7">OpenFPGA</text>
<text x="141" y="129.7">OpenFPGA</text>
<text x="59.1" y="149.4" transform="rotate(-10 59.1 149.4)">4</text>
<text x="63.9" y="148.7">6</text>
<text x="68.7" y="149" transform="rotate(11 68.7 149)">8</text>
<text x="72.5" y="149.9" transform="rotate(23 72.5 149.9)">10</text>
<text x="100" y="149.6" transform="rotate(-11 100 149.6)">20</text>
<text x="104.7" y="148.8">30</text>
<text x="109.5" y="148.9" transform="rotate(11 109.5 148.9)">40</text>
<text x="114.4" y="149.9" transform="rotate(23 114.4 149.9)">50</text>
<text x="142.7" y="149.4" transform="rotate(-10 142.7 149.4)">4</text>
<text x="147.4" y="148.7">6</text>
<text x="152.3" y="149" transform="rotate(11 152.3 149)">8</text>
<text x="156.1" y="149.9" transform="rotate(23 156.1 149.9)">10</text>
<text x="50.4" y="153.4" transform="rotate(-34 50.4 153.4)">0</text>
<text x="54.6" y="150.9" transform="rotate(-23 54.6 150.9)">2</text>
<text x="77" y="152" transform="rotate(34 77 152)">12</text>
<text x="92.2" y="153.4" transform="rotate(-34 92.2 153.4)">0</text>
<text x="95.5" y="151.3" transform="rotate(-22 95.5 151.3)">10</text>
<text x="118.6" y="151.9" transform="rotate(35 118.6 151.9)">60</text>
<text x="134" y="153.4" transform="rotate(-34 134 153.4)">0</text>
<text x="138.1" y="150.9" transform="rotate(-23 138.1 150.9)">2</text>
<text x="160.6" y="152" transform="rotate(34 160.6 152)">12</text>
<text x="57.5" y="161">OpenFPGA</text>
<text x="61.1" y="156.9">Hour</text>
<text x="99.2" y="161">OpenFPGA</text>
<text x="101.8" y="156.8">Minute</text>
<text x="141" y="161">OpenFPGA</text>
<text x="144.6" y="156.9">Hour</text>
<text x="62.9" y="179.8">30</text>
<text x="67.7" y="179.9" transform="rotate(11 67.7 179.9)">40</text>
<text x="104.7" y="179.8">30</text>
<text x="109.5" y="179.9" transform="rotate(11 109.5 179.9)">40</text>
<text x="146.5" y="179.8">30</text>
<text x="151.3" y="179.9" transform="rotate(11 151.3 179.9)">40</text>
<text x="50.4" y="184.4" transform="rotate(-35 50.4 184.4)">0</text>
<text x="53.7" y="182.3" transform="rotate(-23 53.7 182.3)">10</text>
<text x="58.2" y="180.6" transform="rotate(-11 58.2 180.6)">20</text>
<text x="72.6" y="181" transform="rotate(23 72.6 181)">50</text>
<text x="76.8" y="183" transform="rotate(34 76.8 183)">60</text>
<text x="92.2" y="184.4" transform="rotate(-35 92.2 184.4)">0</text>
<text x="95.5" y="182.3" transform="rotate(-23 95.5 182.3)">10</text>
<text x="100" y="180.6" transform="rotate(-11 100 180.6)">20</text>
<text x="114.4" y="181" transform="rotate(23 114.4 181)">50</text>
<text x="118.6" y="183" transform="rotate(34 118.6 183)">60</text>
<text x="134" y="184.4" transform="rotate(-35 134 184.4)">0</text>
<text x="137.3" y="182.3" transform="rotate(-23 137.3 182.3)">10</text>
<text x="141.7" y="180.6" transform="rotate(-11 141.7 180.6)">20</text>
<text x="156.1" y="181" transform="rotate(23 156.1 181)">50</text>
<text x="160.4" y="183" transform="rotate(34 160.4 183)">60</text>
<text x="59.5" y="188">Second</text>
<text x="101.8" y="187.9">Minute</text>
<text x="143.1" y="188">Second</text>
<text x="57.5" y="192.1">OpenFPGA</text>
<text x="99.2" y="192.1">OpenFPGA</text>
<text x="141" y="192.1">OpenFPGA</text>
<text x="22.8" y="243.8">标记</text>
<text x="31.3" y="243.8">处数</text>
<text x="41.5" y="243.6">分　区</text>
<text x="53.6" y="243.7">更改文件号</text>
<text x="69.5" y="243.9">签名</text>
<text x="78.6" y="244.1">年、月、日</text>
<text x="22.8" y="250.1">设　计 （签名）</text>
<text x="40.3" y="250.4">（年月日）</text>
<text x="58.1" y="250.3">标准化</text>
<text x="67.4" y="250.4">（签名）</text>
<text x="78.7" y="250.6">（年月日）</text>
<text x="95.2" y="251.9">阶　段　标　记</text>
<text x="126.6" y="252">比　例</text>
<text x="116.3" y="252">重　量</text>
<text x="22.6" y="262.8">审　核</text>
<text x="22.8" y="268.4">工　艺</text>
<text x="57.9" y="268.8">批　准</text>
<text x="98.4" y="268.1">共　　　张　　　第　　　页</text>
</g>
</svg>
